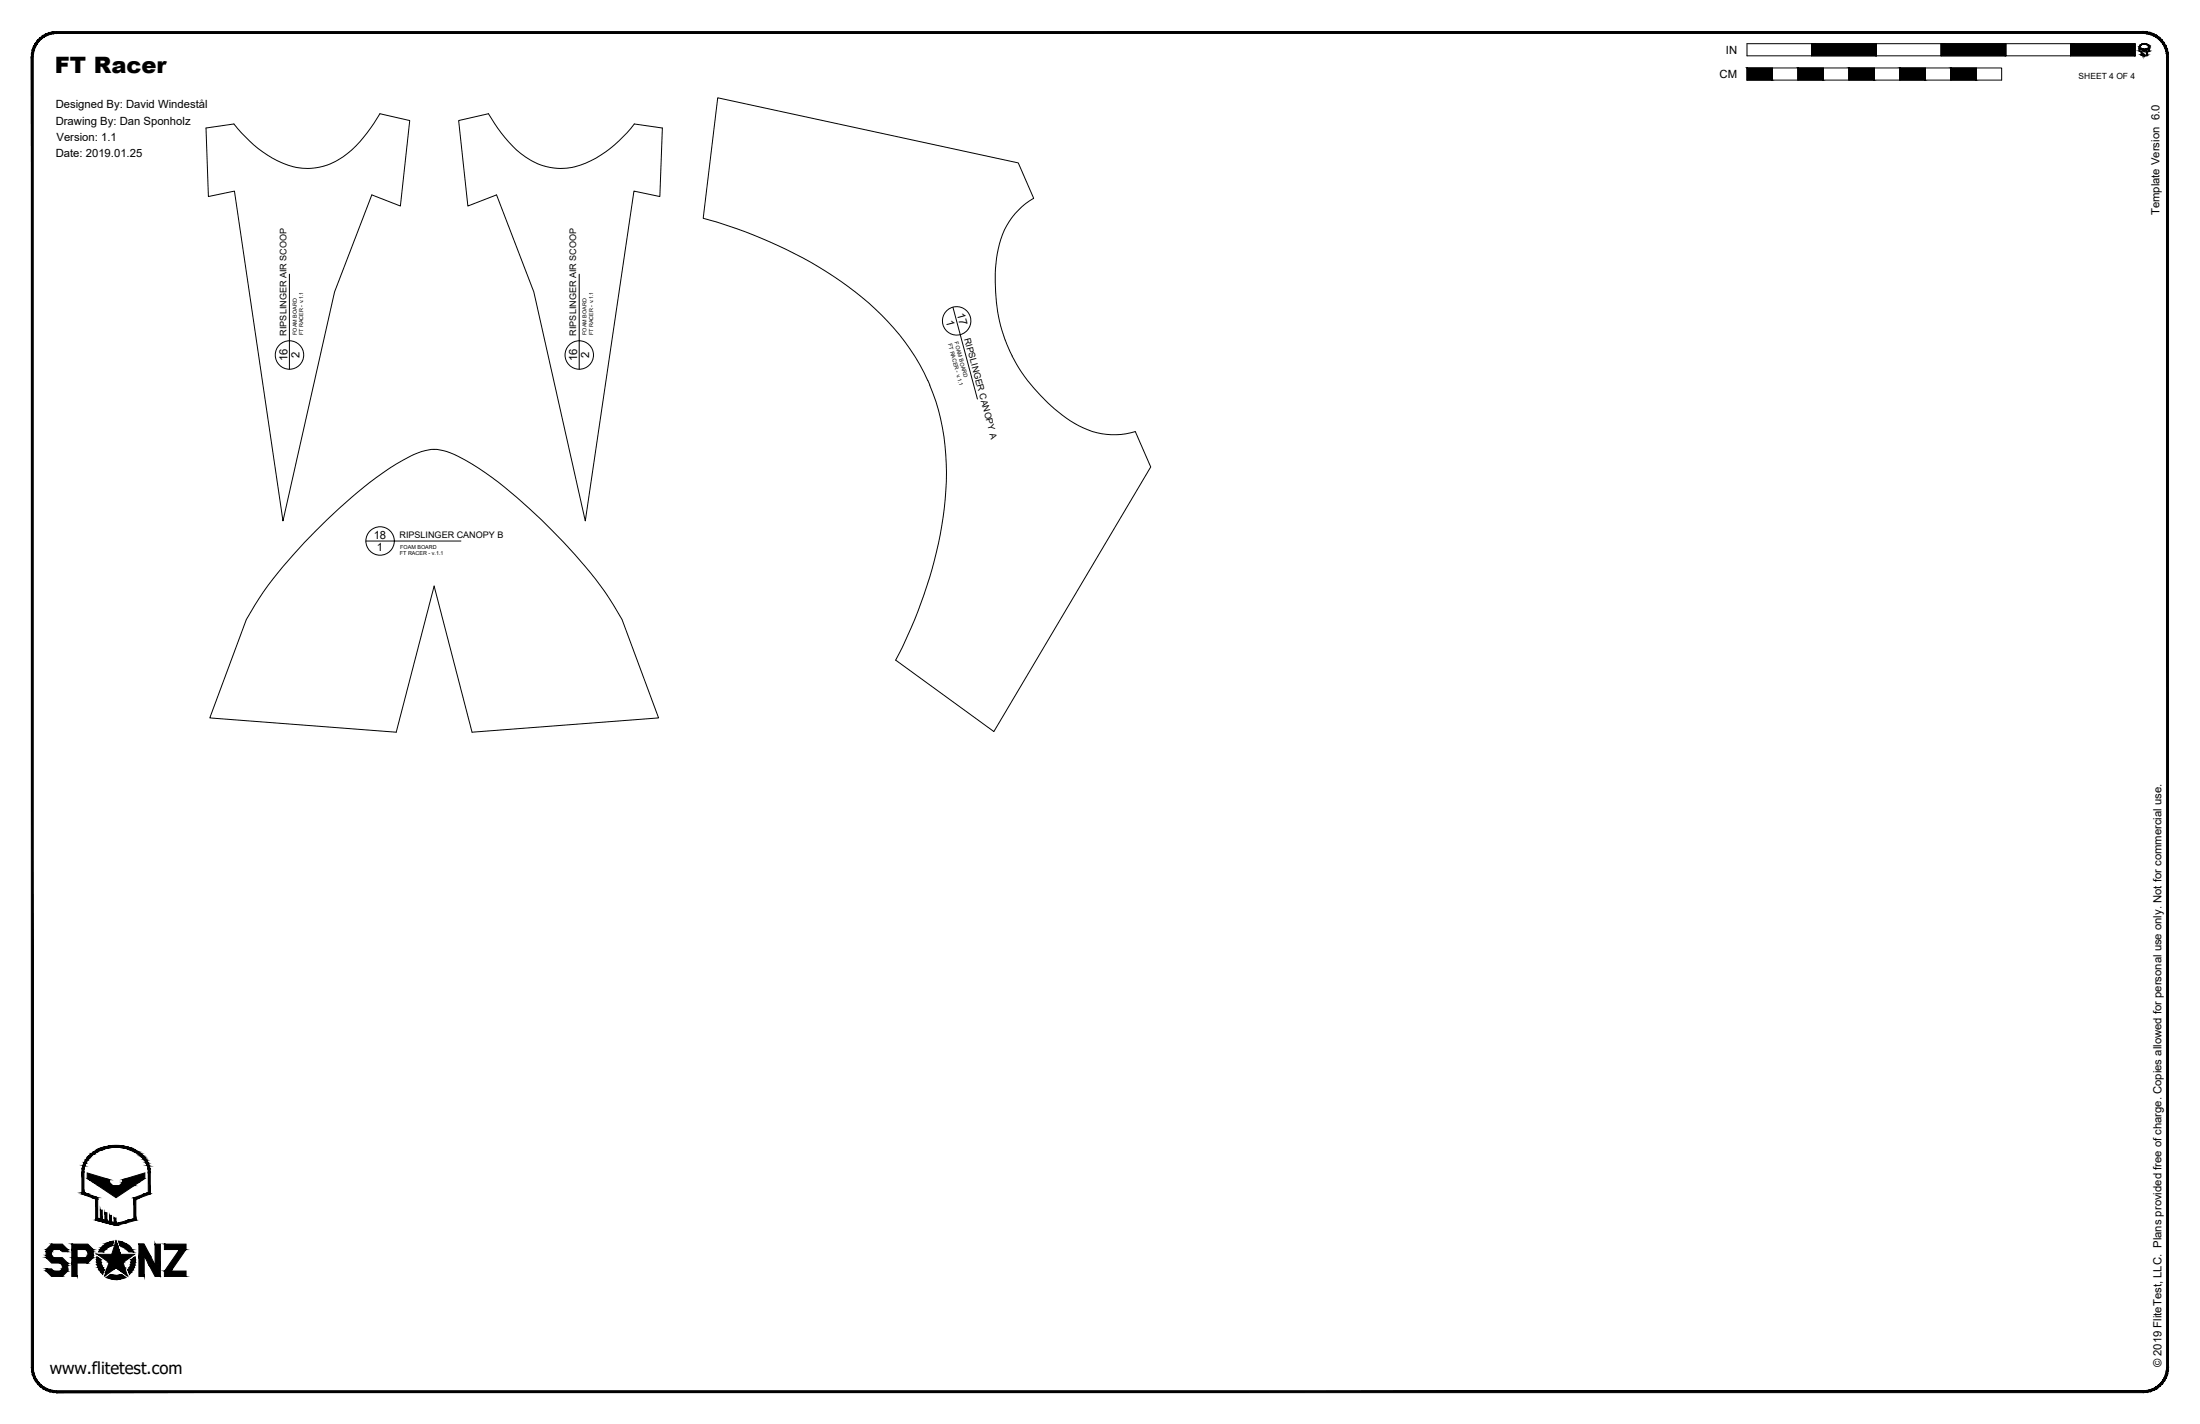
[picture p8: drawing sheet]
<svg xmlns="http://www.w3.org/2000/svg" width="864mm" height="559mm" viewBox="0 0 864 559" stroke-linecap="round" stroke-linejoin="round" font-family="sans-serif">
<!-- layer: 01 CUT -->
<path d="M80.9 50.2l10.9-1.6a45.1 45.1 0 0 0 24.6 17.1 25.3 25.3 0 0 0 23.4-8.5l4.3-5.1 5-7.5 11.7 2.7-3.6 33.5-11.2-4.3-14.7 38.1-20.2 89.8-19.1-129.4-10.2 2.1zM180 47.3l11.7-2.7a47.8 47.8 0 0 0 17.5 18.7 24.4 24.4 0 0 0 24.8-1.3 52.4 52.4 0 0 0 15-13.4l11 1.6-1 26.9-10.2-2.1-19.1 129.4-20.1-89.8-14.7-38.1-11.2 4.3zM397.3 139.7a66.7 66.7 0 0 0 27.8 28.2 28.5 28.5 0 0 0 20.6 1.5l6 13.8-61.6 103.9-38.5-28.1a165.5 165.5 0 0 0 19.9-73.7 85.8 85.8 0 0 0-7.3-36M397.3 139.7a65 65 0 0 1-4.4-45.8 28.2 28.2 0 0 1 12.9-16.1l-6.1-13.9-118-25.5-5.7 47.3a170 170 0 0 1 65 33.2 89.8 89.8 0 0 1 23.2 30.5M123.9 208.3a164.2 164.2 0 0 1 34.4-27.8 21.4 21.4 0 0 1 14-4 40.2 40.2 0 0 1 15.7 7.3 212.7 212.7 0 0 1 51.3 51.2l4.9 8.1 14.3 38.6-73.2 5.6-14.9-57.3-14.9 57.3-73.1-5.6 14.3-38.6a151.4 151.4 0 0 1 27.2-34.8z" fill="none" stroke="#000" stroke-width=".39"/>
<!-- layer: 23 NOTES -->
<g fill="none" stroke="#000" stroke-width=".39">
<path d="M113.6 107.6v37.3M227.4 107.6v37.3M374.1 120.6l9.6 36M143.6 212.3h37.3"/>
<circle cx="113.6" cy="139.3" r="5.6"/>
<circle cx="227.4" cy="139.3" r="5.6"/>
<circle cx="375.5" cy="125.9" r="5.6"/>
<circle cx="149.2" cy="212.3" r="5.6"/>
</g>
<!-- layer: 21 FULL-SIZE -->
<path d="M685.8 17.1h25.4v4.8h-25.4zM711.2 17.1h25.4v4.8h-25.4zM736.6 17.1h25.4v4.8h-25.4zM762 17.1h25.4v4.8h-25.4zM787.4 17.1h25.4v4.8h-25.4zM812.8 17.1h25.4v4.8h-25.4zM840.1 18.8l1.3 .4 .2 .3 1.9-.7v.3l-1.7 1.2-1.7-1.2zM843.7 20v-1.3a1.98 1.98 0 0 0-1.9-1.5 1.98 1.98 0 0 0-1.9 1.5l-.1 1.3 .9 .3v1.2l.3-.5v.6l.4 .1 .1-.4 .2 .5v-.3l.1 .3 1-.3v-1.2l1-.3v-1.3a2.07 2.07 0 0 0-2-1.6 2.07 2.07 0 0 0-2 1.6v1.3l.8 .3v1.3l1.2 .3 1.1-.3v-1.3M685.8 26.7h9.9v4.7h10.1v-4.7h9.9v4.7h10.1v-4.7h10v4.7h10v-4.7h10v4.7h9.9v-4.7h10.1v4.7h9.9v-4.7h-9.9v4.7h-10.1v-4.7h-9.9v4.7h-10v-4.7h-10v4.7h-10v-4.7h-10.1v4.7h-9.9v-4.7h-10.1v4.7h-9.9zM841.1 21.7v-.5l.1 .5" fill="none" stroke="#000" stroke-width=".39"/>
<g fill="#000" stroke="#000" stroke-width=".39">
<path d="M840.1 18.8l1.1 .3h-1.1zM840.4 17.6l-.2 .1zM840.7 19.5h2.1l-1 .8zM841.4 17.2h.7zM842.4 19.1l1.1-.3v.3zM843.5 20h.3zM841.4 21.8h.7zM842.5 21.6h.4zM842.8 20.3h.3zM44 449.5h3.2zM34.2 460.3l7.3 2.2h-7.3zM37.4 470.4h.9z"/>
<path d="M38.4 465.2h14.3l-7.2 4.8zM49.6 462.5l7.3-2.2v2.2zM38.1 493.2l.4 .3h-.4zM39.6 499.3h1l-.3 .8zM43.5 487.2l1.1-.2zM46.2 497.9h2.9l.9 2.6zM46.5 487l1.1 .2zM50.3 498.4h1.8l-.6 .9zM52.6 493.5l.4-.3 .1 .3zM54.5 488.2l2.1 .1zM41.1 500.5h.3l-.3 .2zM43.1 500.4l.4-.3 1 .3z"/>
<path d="M46.6 500.4l1.1-.3 .4 .3z"/>
<path d="M20.8 12.5l1.4-.1v.7zM20.8 12.5l.1 .7 1.3-.1zM19.4 12.8l1.4-.3 .1 .7zM19.4 12.8l.2 .7 1.3-.3zM18.1 13.3l1.3-.5 .2 .7zM18.1 13.3l.3 .7 1.2-.5zM16.9 13.9l1.2-.6 .3 .7zM16.9 13.9l.4 .7 1.1-.6zM15.7 14.8l1.2-.9 .4 .7zM15.7 14.8l.5 .6 1.1-.8zM15.7 14.8l.5 .6-1.5 .4zM14.7 15.8l.6 .5 .9-.9zM14.7 15.8l.6 .5-1.4 .6zM13.9 16.9l.6 .4 .8-1zM13.9 16.9l.6 .4-1.3 .9zM13.2 18.2l.7 .3 .6-1.2zM13.2 18.2l.7 .3-1.2 1zM12.7 19.5l.7 .2 .5-1.2zM12.7 19.5l.7 .2-1 1.2zM13.4 19.7l-1 1.2 .7 .1zM12.4 20.9l.7 .1-.8 1.3zM13.1 21l-.8 1.3h.7z"/>
<path d="M711.2 17.1l25.4 4.8v-4.8zM711.2 17.1l25.4 4.8h-25.4z"/>
<path d="M762 17.1l25.4 4.8v-4.8zM762 17.1l25.4 4.8h-25.4z"/>
<path d="M812.8 17.1l25.4 4.8v-4.8zM812.8 17.1l25.4 4.8h-25.4z"/>
<path d="M839.8 18.7v1.3zM839.8 18.7v1.3z"/>
<path d="M839.8 20h.2zM839.8 20h.2z"/>
<path d="M839.8 18.4v.3zM839.8 18.4v.3z"/>
<path d="M839.9 18.2v.2zM839.9 18.2l-.1 .2z"/>
<path d="M840.7 17.4h.2zM840.5 17.5l.2-.1z"/>
<path d="M840.1 19.1l1.3 .1zM840.1 19.1l1.3 .1z"/>
<path d="M840.9 17.3h.4zM840.7 17.4l.2-.1zM840.7 17.4h.2zM840.7 17.4h.2z"/>
<path d="M22.2 13.1h819.2v-.7zM22.2 12.4h819.2l-819.2 .7z"/>
<path d="M840.2 19.2l1.2 .1zM840.2 19.2l1.2 .1z"/>
<path d="M840.4 19.3l1.2 .2zM840.4 19.3l1.2 .2z"/>
<path d="M841 17.2h.5zM840.9 17.3h.4z"/>
<path d="M841.1 17.2h.5zM841 17.2h.5z"/>
<path d="M841.4 17.2h1.1zM841.1 17.2h1.4z"/>
<path d="M842 17.2h.5zM842 17.2h.5z"/>
<path d="M842 17.2l.6 .1zM842 17.2l.6 .1z"/>
<path d="M842.3 17.3l.5 .1zM842.3 17.3l.5 .1z"/>
<path d="M842.6 17.4h.3zM842.6 17.4h.3z"/>
<path d="M842.6 17.4l.5 .1zM842.6 17.4l.5 .1z"/>
<path d="M842.9 17.5l.3 .1zM842.9 17.5l.3 .1z"/>
<path d="M842.1 19.3l.7 .2 .3-.2zM842.1 19.3l.7 .2h-.8z"/>
<path d="M843 17.6l.3 .1zM843 17.6l.3 .1z"/>
<path d="M843.2 17.7l.2 .1zM843.2 17.7l.2 .1z"/>
<path d="M842.1 19.2h1.3zM842.1 19.2l1 .1z"/>
<path d="M843.3 17.8l.2 .1zM843.3 17.8l.2 .1z"/>
<path d="M842.4 19.1h1.1zM842.1 19.2h1.3z"/>
<path d="M843.4 17.9l.2 .2zM843.4 17.9l.2 .2z"/>
<path d="M843.6 18.2l.1 .2zM843.6 18.2l.1 .2z"/>
<path d="M843.7 18.4l.1 .3zM843.7 18.4l.1 .3z"/>
<path d="M843.7 18.7l.1 1.3zM843.7 18.7l.1 1.3z"/>
<path d="M12.3 22.3l.7 514.3v-514.3zM12.3 22.3l.7 514.3h-.7z"/>
<path d="M685.8 26.7l9.9 4.7v-4.7zM685.8 26.7l9.9 4.7h-9.9z"/>
<path d="M705.8 26.7l9.9 4.7v-4.7zM705.8 26.7l9.9 4.7h-9.9z"/>
<path d="M725.8 26.7l10 4.7v-4.7zM725.8 26.7l10 4.7h-10z"/>
<path d="M745.8 26.7l10 4.7v-4.7zM745.8 26.7l10 4.7h-10z"/>
<path d="M765.7 26.7l10.1 4.7v-4.7zM765.7 26.7l10.1 4.7h-10.1z"/>
<path d="M839.8 20l.9 .3zM839.8 20l.9 .3z"/>
<path d="M840.4 20.3h.3zM840.4 20.3h.3z"/>
<path d="M840.6 20.3l.1 1.2zM840.6 20.3l.1 1.2z"/>
<path d="M840.6 21.5l.2 .1zM840.6 21.5l.2 .1z"/>
<path d="M840.8 21l.2 .5zM840.8 21l.2 .5z"/>
<path d="M840.6 21.6h.4zM840.6 21.6h.4zM840.6 21.6h.4zM840.6 21.6h.4z"/>
<path d="M840.6 21.6h.4zM840.6 21.6h.4z"/>
<path d="M840.6 21.6l.5 .1zM840.6 21.6l.5 .1z"/>
<path d="M841.1 21.2l.1 .4zM841.1 21.2l.1 .4z"/>
<path d="M840.7 21.7h.5zM840.7 21.7h.5z"/>
<path d="M840.9 21.7h.5zM840.9 21.7h.5z"/>
<path d="M841.4 21.3l.1 .4zM841.4 21.3l.1 .4z"/>
<path d="M841 21.7l.5 .1zM841 21.7l.5 .1z"/>
<path d="M841.1 21.8h.6zM841.1 21.8h.6z"/>
<path d="M841.7 21.5l.1 .3zM841.7 21.5l.1 .3z"/>
<path d="M841.3 21.8h.5zM841.3 21.8h.5z"/>
<path d="M841.9 21.8h.3zM841.8 21.8h.3z"/>
<path d="M842.8 20.3l.1 1.2zM842.8 20.3l.1 1.2z"/>
<path d="M842.2 21.8l.7-.2zM841.9 21.8l.6-.2z"/>
<path d="M843.1 20.3l.7-.3zM842.8 20.3l.7-.3z"/>
<path d="M851.1 20.9l.1 1.4h-.7zM850.4 21l.1 1.3 .6-1.4zM850.8 19.5l.3 1.4-.7 .1zM850.1 19.7l.3 1.3 .4-1.5zM850.3 18.2l.5 1.3-.7 .2zM849.6 18.5l.5 1.2 .2-1.5zM849.6 16.9l.7 1.3-.7 .3zM849 17.3l.6 1.2v-1.6zM848.8 15.8l.8 1.1-.6 .4zM848.3 16.3l.7 1-.2-1.5zM847.8 14.8l1 1-.5 .5zM847.8 14.8l-.5 .6 1 .9zM846.7 13.9l1.1 .9-.5 .6zM846.7 13.9l-.4 .7 1 .8zM845.4 13.3l1.3 .6-.4 .7zM845.4 13.3l-.3 .7 1.2 .6zM844.1 12.8l1.3 .5-.3 .7zM844.1 12.8l-.2 .7 1.2 .5zM842.7 12.5l1.4 .3-.2 .7zM842.7 12.5l-.1 .7 1.3 .3zM841.4 12.4l1.3 .1-.1 .7zM841.4 12.4v.7l1.2 .1z"/>
<path d="M32.1 459.9l.8 8.1v-8.1zM32.1 459.9l.8 8.1h-.8z"/>
<path d="M32.2 458.6l.8 .1zM32.2 458.6l.8 .1z"/>
<path d="M32.2 458.7l.7 1.2 .1-1.2zM32.2 458.7l.7 1.2h-.8z"/>
<path d="M32.5 457.5l.5 1.1 .3-1.1zM32.5 457.5l.5 1.1h-.8z"/>
<path d="M32.5 457.3l.8 .2 .1-.2zM32.5 457.3l.8 .2h-.8z"/>
<path d="M32.9 456.5l.5 .8 .3-.8zM32.9 456.5l.5 .8h-.9z"/>
<path d="M33 456.2l.7 .3 .2-.3zM33 456.2l.7 .3h-.8z"/>
<path d="M33.5 455.4l.4 .8 .5-.8zM33.5 455.4l.4 .8h-.9z"/>
<path d="M33.7 455l.7 .4 .3-.4zM33.7 455l.7 .4h-.9z"/>
<path d="M34.2 454.4l.5 .6 .5-.6zM34.2 454.4l.5 .6h-1z"/>
<path d="M34.5 453.9l.7 .5 .4-.5zM34.5 453.9l.7 .5h-1z"/>
<path d="M35 453.5l.6 .4 .5-.4zM35 453.5l.6 .4h-1.1z"/>
<path d="M35.5 452.9l.6 .6 .7-.6zM35.5 452.9l.6 .6h-1.1z"/>
<path d="M35.9 452.6l.9 .3 .4-.3zM35.5 452.9l.4-.3 .9 .3z"/>
<path d="M36.7 452.1l.5 .5 1-.5zM35.9 452.6l.8-.5 .5 .5z"/>
<path d="M36.9 451.9h1.5zM36.7 452.1h1.5z"/>
<path d="M37.9 451.3l.5 .6 1.3-.6zM36.9 451.9l1-.6 .5 .6z"/>
<path d="M38 451.3h1.8zM37.9 451.3h1.8z"/>
<path d="M38.8 450.8l1 .5 1.3-.5zM38 451.3l.8-.5 1 .5z"/>
<path d="M39.3 450.6l1.8 .2 .9-.2zM38.8 450.8l.5-.2 1.8 .2z"/>
<path d="M39.7 450.5h2.8zM39.3 450.6h2.7z"/>
<path d="M40.3 450.3l2.2 .2 1.6-.2zM39.7 450.5l.6-.2 2.2 .2z"/>
<path d="M40.5 450.3h5zM40.3 450.3h3.8z"/>
<path d="M44 449.5l4.8 .3zM42.4 449.8l1.6-.3 4.8 .3z"/>
<path d="M42.4 449.8l7.9 .3-1.5-.3zM40.8 450.1l1.6-.3 7.9 .3z"/>
<path d="M40.8 450.1l9.9 .2zM40.5 450.3h10.2z"/>
<path d="M45.5 450.3h5.4zM45.5 450.3h5.4z"/>
<path d="M47.1 450.3l4.3 .2zM47.1 450.3l4.3 .2z"/>
<path d="M48.6 450.5l3.2 .1zM48.6 450.5l3.2 .1z"/>
<path d="M49.1 450.6l3.1 .2zM49.1 450.6l3.1 .2z"/>
<path d="M50.1 450.8l3.1 .5-1-.5zM50.1 450.8l3.1 .5h-1.9z"/>
<path d="M51.3 451.3h1.9zM51.3 451.3h1.9z"/>
<path d="M51.4 451.3l2.8 .6-1-.6zM51.4 451.3l2.8 .6h-1.5z"/>
<path d="M52.7 451.9l1.8 .2zM52.7 451.9l1.8 .2z"/>
<path d="M52.9 452.1l2.3 .5-.7-.5zM52.9 452.1l2.3 .5h-1.3z"/>
<path d="M53.9 452.6l1.7 .3-.4-.3zM53.9 452.6l1.7 .3h-1.3z"/>
<path d="M54.3 452.9l1.8 .6-.5-.6zM54.3 452.9l1.8 .6h-1.1z"/>
<path d="M55 453.5l1.6 .4-.5-.4zM55 453.5l1.6 .4h-1.1z"/>
<path d="M55.5 453.9l1.5 .5-.4-.5zM55.5 453.9l1.5 .5h-1z"/>
<path d="M56 454.4l1.4 .6-.4-.6zM56 454.4l1.4 .6h-.9z"/>
<path d="M56.5 455l1.1 .4-.2-.4zM56.5 455l1.1 .4h-.8z"/>
<path d="M56.8 455.4l1.3 .8-.5-.8zM56.8 455.4l1.3 .8h-.9z"/>
<path d="M57.2 456.2l1 .3-.1-.3zM57.2 456.2l1 .3h-.8z"/>
<path d="M57.4 456.5l1.2 .8-.4-.8zM57.4 456.5l1.2 .8h-.9z"/>
<path d="M57.7 457.3l.9 .2zM57.7 457.3l.9 .2z"/>
<path d="M57.8 457.5l1.1 1.1-.3-1.1zM57.8 457.5l1.1 1.1h-.8z"/>
<path d="M58.1 458.6l.8 .1zM58.1 458.6l.8 .1z"/>
<path d="M58.1 458.7l.9 1.2-.1-1.2zM58.1 458.7l.9 1.2h-.8z"/>
<path d="M58.2 459.9l.8 8.1v-8.1zM58.2 459.9l.8 8.1h-.8z"/>
<path d="M32.1 468l1.7 .3zM32.1 468l1.7 .3h-1.7z"/>
<path d="M32.1 468.3l1.9 .1zM32.1 468.3l1.9 .1z"/>
<path d="M32.1 468.4h2zM32.1 468.4h2z"/>
<path d="M32.1 468.4l2.2 .1zM32.1 468.4l2.2 .1z"/>
<path d="M32.2 468.5h2.2zM32.2 468.5h2.2z"/>
<path d="M32.2 468.5l2.3 .1zM32.2 468.5l2.3 .1z"/>
<path d="M32.2 468.6h2.4zM32.2 468.6h2.4z"/>
<path d="M32.3 468.6h2.3zM32.3 468.6h2.3z"/>
<path d="M32.3 468.6l6 1.3-3.7-1.3zM32.3 468.6l6 1.3h-2.3z"/>
<path d="M36 469.9l2.3 .5v-.5zM36 469.9l2.3 .5z"/>
<path d="M37.4 470.4h.9zM37.4 470.4h.9zM37.4 470.4h.9z"/>
<path d="M37.5 470.4l.8 .1zM37.5 470.4l.8 .1z"/>
<path d="M37.5 470.5h.8zM37.5 470.5h.8z"/>
<path d="M37.5 470.5l.8 .1zM37.5 470.5l.8 .1z"/>
<path d="M37.5 470.6h.8zM37.5 470.6h.8z"/>
<path d="M37.6 470.6l.7 .1zM37.6 470.6l.7 .1z"/>
<path d="M37.6 470.7l.7 7.5v-7.5zM37.6 470.7l.7 7.5h-.7z"/>
<path d="M37.6 478.2l1 .1zM37.6 478.2l1 .1z"/>
<path d="M37.6 478.3l1.8 .2zM37.6 478.3l1.8 .2h-1.8z"/>
<path d="M39.4 474.9l.7 3.4v-3.4zM39.4 474.9l.7 3.4h-.7z"/>
<path d="M39.4 478.3l.7 .2zM39.4 478.3l.7 .2z"/>
<path d="M37.6 478.5l2.5 .1zM37.6 478.5l2.5 .1z"/>
<path d="M37.6 478.6h2.5zM37.6 478.6h2.5z"/>
<path d="M37.6 478.6l2.5 .1zM37.6 478.6l2.5 .1zM37.6 478.7h2.5zM37.6 478.7h2.5z"/>
<path d="M37.6 478.7h2.7zM37.6 478.7h2.7z"/>
<path d="M37.6 478.7l2.9 .1zM37.6 478.7l2.9 .1z"/>
<path d="M37.7 478.8h2.9zM37.7 478.8h2.9z"/>
<path d="M37.7 478.8h3zM37.7 478.8h3z"/>
<path d="M37.7 478.8l3.1 .1zM37.7 478.8l3.1 .1z"/>
<path d="M37.8 478.9h3.3zM37.8 478.9h3.3z"/>
<path d="M38.1 478.9l3.1 .1zM38.1 478.9l3.1 .1z"/>
<path d="M34.2 462.5l8.8 .4-1.5-.4zM34.2 462.5l8.8 .4h-8.1z"/>
<path d="M41.2 475.9l.8 3v-3zM41.2 475.9l.8 3h-.8z"/>
<path d="M41.2 478.9l.8 .1zM41.2 478.9l.8 .1z"/>
<path d="M38.2 479l3.8 .2v-.2zM38.2 479l3.8 .2z"/>
<path d="M38.9 479.2l4.1 .2zM38.9 479.2l4.1 .2z"/>
<path d="M34.9 462.9l8.1 1.1v-1.1zM34.9 462.9l8.1 1.1h-6.4z"/>
<path d="M36.6 464l7.7 1.2-1.3-1.2zM36.6 464l7.7 1.2h-5.9z"/>
<path d="M43 476.9l.8 2.3v-2.3zM43 476.9l.8 2.3h-.8z"/>
<path d="M43 479.2l.8 .2v-.2zM43 479.2l.8 .2h-.8z"/>
<path d="M40 479.4l3.8 .3v-.3zM40 479.4l3.8 .3h-3.1z"/>
<path d="M40.7 479.7l4.1 .2zM40.7 479.7l4.1 .2z"/>
<path d="M44.8 478l.7 1.7v-1.7zM44.8 478l.7 1.7h-.7z"/>
<path d="M44.8 479.7l.7 .2v-.2zM44.8 479.7l.7 .2h-.7z"/>
<path d="M41.8 479.9l3.7 .2v-.2zM41.8 479.9l3.7 .2z"/>
<path d="M46.3 479.9l2.3 .2 .8-.2zM45.5 480.1l.8-.2 2.3 .2z"/>
<path d="M50.1 478.9l-.7 1 3.7-1zM46.3 479.9l3.8-1-.7 1z"/>
<path d="M50.1 478.9h3zM50.1 478.9h3z"/>
<path d="M50.2 478.9h3zM50.1 478.9h3z"/>
<path d="M50.4 478.8h2.8zM50.2 478.9h3z"/>
<path d="M51 478.7h2.3zM50.8 478.7h2.5z"/>
<path d="M50.8 478.7l2.5 .1zM50.6 478.8h2.7z"/>
<path d="M50.6 478.8h2.7zM50.4 478.8h2.8z"/>
<path d="M52.5 470.6l.8 .1zM52.5 470.6l.8 .1z"/>
<path d="M52.5 470.7h.8zM52.5 470.7h.8z"/>
<path d="M52.5 470.7l.8 .1zM52.5 470.7l.8 .1z"/>
<path d="M52.5 470.8l.8 7.5v-7.5zM52.5 470.8l.8 7.5h-.8z"/>
<path d="M52.5 478.3l.8 .3v-.3zM51.1 478.6l1.4-.3 .8 .3z"/>
<path d="M51.1 478.6h2.2zM51 478.7h2.3z"/>
<path d="M52.5 470.6h.9zM52.5 470.6h.8z"/>
<path d="M52.5 470.5h.9zM52.5 470.5h1z"/>
<path d="M52.5 470.5h.9zM52.5 470.5l.9 .1z"/>
<path d="M52.5 470.5h1zM52.5 470.5h1z"/>
<path d="M48.1 464l4.6 1.2 1.9-1.2zM46.8 465.2l1.3-1.2 4.6 1.2z"/>
<path d="M52.5 470l1 .5 1.3-.5zM52.5 470l1 .5h-1z"/>
<path d="M48.1 462.9l6.5 1.1 1.6-1.1zM48.1 462.9l6.5 1.1h-6.5z"/>
<path d="M49.6 462.5l6.6 .4 .7-.4zM48.1 462.9l1.5-.4 6.6 .4z"/>
<path d="M54.8 470l4-1.4h-2.3zM52.5 470l4-1.4-1.7 1.4z"/>
<path d="M56.6 468.6h2.2zM56.6 468.6h2.2z"/>
<path d="M56.6 468.6h2.2zM56.5 468.6h2.3z"/>
<path d="M56.7 468.5h2.2zM56.6 468.6h2.2z"/>
<path d="M57 468.4l1.9 .1zM56.9 468.5h2z"/>
<path d="M56.9 468.5h2zM56.7 468.5h2.2z"/>
<path d="M58.2 468l.8 .3v-.3zM57.3 468.3l.9-.3 .8 .3z"/>
<path d="M57.3 468.3l1.7 .1zM57.2 468.4h1.8z"/>
<path d="M57.2 468.4h1.8zM57 468.4h1.9z"/>
<path d="M18.1 491.2l2.1 1.4v-1.4zM18.1 491.2l2.1 1.4h-2.1z"/>
<path d="M18.1 492.6l3 .9-.9-.9zM18.1 492.6l3 .9h-3z"/>
<path d="M18.1 497.9l3 .9-.9-.9zM18.1 497.9l3 .9h-3z"/>
<path d="M18.1 490.3l2.1 .9 .9-.9zM18.1 490.3l2.1 .9h-2.1z"/>
<path d="M20.2 488.2l6.4 2.1-2.1-2.1zM20.2 488.2l6.4 2.1h-8.5z"/>
<path d="M18.1 493.5l8.5 2.1-2.1-2.1zM18.1 493.5l8.5 2.1h-6.4z"/>
<path d="M23.6 490.3l3 .9v-.9zM23.6 490.3l3 .9h-2.1z"/>
<path d="M23.6 495.6l3 .9v-.9zM23.6 495.6l3 .9h-2.1z"/>
<path d="M24.5 496.5l2.1 1.4v-1.4zM24.5 496.5l2.1 1.4h-2.1z"/>
<path d="M24.5 497.9l2.1 .9v-.9zM23.6 498.8l.9-.9 2.1 .9z"/>
<path d="M18.1 498.8l6.4 2.1 2.1-2.1zM18.1 498.8l6.4 2.1h-4.3z"/>
<path d="M28.2 490.3l2.1 3.2v-3.2zM28.2 490.3l2.1 3.2h-2.1z"/>
<path d="M28.2 495.6l2.1 5.3v-5.3zM28.2 495.6l2.1 5.3h-2.1z"/>
<path d="M28.2 488.2l8.4 2.1-2.1-2.1zM28.2 488.2l8.4 2.1h-8.4z"/>
<path d="M33.6 490.3l3 .9v-.9zM33.6 490.3l3 .9h-2.1z"/>
<path d="M34.5 491.2l2.1 1.4v-1.4zM34.5 491.2l2.1 1.4h-2.1z"/>
<path d="M34.5 492.6l2.1 .9v-.9zM34.5 492.6l2.1 .9h-3z"/>
<path d="M28.2 493.5l6.2 2.1 2.2-2.1zM28.2 493.5l6.2 2.1h-6.2z"/>
<path d="M38 495.3h1.6zM38 495.3h1.6z"/>
<path d="M38.2 496.4h1.7zM38.2 496.4h1.7z"/>
<path d="M38.1 493.5l1.4 .8-1-.8zM38.1 493.5l1.4 .8h-1.5z"/>
<path d="M38 494.3h1.6zM38 494.3h1.6z"/>
<path d="M38 494.3l1.6 1v-1zM38 494.3l1.6 1h-1.6z"/>
<path d="M38 495.3l1.9 1.1-.3-1.1zM38 495.3l1.9 1.1h-1.7z"/>
<path d="M38.2 496.4l2.1 1-.4-1zM38.2 496.4l2.1 1h-1.8z"/>
<path d="M38.5 497.4h1.8zM38.5 497.4h1.8z"/>
<path d="M38.5 497.4l2.4 .9-.6-.9zM38.5 497.4l2.4 .9h-2z"/>
<path d="M39 498.4l1.6 .9 .3-.9zM39 498.4l1.6 .9h-1z"/>
<path d="M38.9 498.3h2zM38.9 498.3l2 .1z"/>
<path d="M39.1 490.4l1.5 .9 .7-.9zM39.1 490.4l1.5 .9h-1.9z"/>
<path d="M39.2 490.3h2.2zM39.2 490.3l2.1 .1z"/>
<path d="M39.7 489.7l1.7 .6 .7-.6zM39.7 489.7l1.7 .6h-2.2z"/>
<path d="M39.9 489.5l2.2 .2 .4-.2zM39.9 489.5l2.2 .2h-2.4z"/>
<path d="M40.2 489.2l2.3 .3 .5-.3zM40.2 489.2l2.3 .3h-2.6z"/>
<path d="M40.6 488.7l3.4 .1zM40.6 488.7l3.4 .1z"/>
<path d="M40.6 488.8l2.4 .4 1-.4zM40.6 488.8l2.4 .4h-2.8z"/>
<path d="M41.5 488.1l2.5 .6 .2-.6zM40.6 488.7l.9-.6 2.5 .6z"/>
<path d="M42.5 487.6l1.7 .5 .2-.5zM41.5 488.1l1-.5 1.7 .5z"/>
<path d="M43.5 487.2l.9 .4 .1-.4zM42.5 487.6l1-.4 .9 .4z"/>
<path d="M42 497.9l-.6 2.6 3.5-2.6zM42 497.9l-.6 2.6h-.3z"/>
<path d="M42.1 497.5l2.8 .4 .6-.4zM42.1 497.5l2.8 .4h-2.9z"/>
<path d="M45.5 487l1.8 5.2zM45.5 487l1.8 5.2h-3.4z"/>
<path d="M45.3 480.9h.5zM45.3 480.9h.3z"/>
<path d="M46.2 497.9l3.8 2.6zM49.8 500.5l.3 .2z"/>
<path d="M46.6 487.2l2 .4zM46.6 487.2l2 .4h-1.9z"/>
<path d="M42.8 495.4l6.2 2.1-.7-2.1zM42.8 495.4l6.2 2.1h-6.9z"/>
<path d="M46.7 487.6l2.9 .5-1-.5zM46.7 487.6l2.9 .5h-2.7z"/>
<path d="M42.5 480.1l3.3 .8 2.8-.8zM42.5 480.1l3.3 .8z"/>
<path d="M45.5 497.5l3.6 .4-.1-.4zM45.5 497.5l3.6 .4h-2.9z"/>
<path d="M46.9 488.1l3.6 .6-.9-.6zM46.9 488.1l3.6 .6h-3.4z"/>
<path d="M50.3 498.4l.3 .9h.9zM50.6 499.3h.9l-.7 .8z"/>
<path d="M47.1 488.7l3.5 .1zM47.1 488.7l3.5 .1z"/>
<path d="M47.1 488.8l3.9 .4-.4-.4zM47.1 488.8l3.9 .4h-2.9z"/>
<path d="M48.1 489.2l3.1 .3-.2-.3zM48.1 489.2l3.1 .3h-2.6z"/>
<path d="M48.6 489.5l2.8 .2-.2-.2zM48.6 489.5l2.8 .2h-2.3z"/>
<path d="M51.2 496.4h1.7zM51.2 496.4h1.7z"/>
<path d="M49.1 489.7l2.8 .6-.5-.6zM49.1 489.7l2.8 .6h-2.1z"/>
<path d="M51.4 495.3h1.7zM51.4 495.3h1.7z"/>
<path d="M49.8 490.3l2.2 .1zM49.8 490.3l2.2 .1z"/>
<path d="M49.9 490.4l2.5 .9-.4-.9zM49.9 490.4l2.5 .9h-1.8z"/>
<path d="M50.2 498.3h2zM50.2 498.3l1.9 .1z"/>
<path d="M50.8 497.4h1.8zM50.8 497.4h1.8z"/>
<path d="M50.8 497.4l1.4 .9 .4-.9zM50.8 497.4l1.4 .9h-2z"/>
<path d="M38.3 492.2l10 3.2 4.5-3.2zM38.3 492.2l10 3.2h-5.5z"/>
<path d="M51.2 496.4l1.4 1 .3-1zM51.2 496.4l1.4 1h-1.8z"/>
<path d="M52.6 493.5l.6 .8-.1-.8zM51.5 494.3l1.1-.8 .6 .8z"/>
<path d="M51.4 495.3l1.5 1.1 .2-1.1zM51.4 495.3l1.5 1.1h-1.7z"/>
<path d="M51.5 494.3h1.7zM51.5 494.3h1.7z"/>
<path d="M51.5 494.3l1.6 1 .1-1zM51.5 494.3l1.6 1h-1.7z"/>
<path d="M54.5 488.3l4.5 4.5-2.4-4.5zM54.5 488.3l4.5 4.5h-4.5z"/>
<path d="M54.5 492.8l2.1 .4v-.4zM54.5 492.8l2.1 .4h-2.1z"/>
<path d="M54.5 493.2l2.1 7.7v-7.7zM54.5 493.2l2.1 7.7h-2.1z"/>
<path d="M56.6 492.8l2.6 .4-.2-.4zM56.6 492.8l2.6 .4h-2.4z"/>
<path d="M56.8 493.2l4.1 3.1-1.7-3.1zM56.8 493.2l4.1 3.1h-2.5z"/>
<path d="M60.9 488.2l2.1 8.1v-8.1zM60.9 488.2l2.1 8.1h-2.1z"/>
<path d="M58.4 496.3l4.6 4.6v-4.6zM58.4 496.3l4.6 4.6h-2.1z"/>
<path d="M64.7 498.6l2.8 .2zM64.7 498.6l2.8 .2h-3z"/>
<path d="M70.3 490.6l-3 8 5.5-8zM70.3 490.6l-3 8h-2.6z"/>
<path d="M64.5 488.2l8.5 2.1v-2.1zM64.5 488.2l8.5 2.1h-8.5z"/>
<path d="M70 490.3l2.8 .3 .2-.3zM70 490.3l2.8 .3h-2.5z"/>
<path d="M64.5 498.8l8.5 2.1v-2.1zM64.5 498.8l8.5 2.1h-8.5z"/>
<path d="M43.1 500.4l2.4 .1zM42.9 500.5h2.6z"/>
<path d="M44 502h3.2zM44 502l2.1 .1z"/>
<path d="M46.6 500.4l1.6 .1zM45.5 500.5h2.7z"/>
<path d="M42.9 500.5l6.3 .8-1-.8zM41.9 501.3l1-.8 6.3 .8z"/>
<path d="M42.9 501.7l4.3 .3 1-.3zM42.9 501.7l4.3 .3h-3.2z"/>
<path d="M41.9 501.3l6.3 .4 1-.4zM41.9 501.3l6.3 .4h-5.3z"/>
<path d="M12.3 536.6h.7l-.6 1.4zM13 536.6l-.6 1.4 .7-.1zM12.4 538l.7-.1-.4 1.5zM13.1 537.9l-.4 1.5 .7-.2zM12.7 539.4l.7-.2-.2 1.5zM13.4 539.2l-.2 1.5 .7-.3zM13.2 540.7l.7-.3v1.5zM13.9 540.4v1.5l.6-.4zM13.9 541.9l.6-.4 .2 1.6zM14.5 541.5l.2 1.6 .6-.5zM14.7 543.1l.6-.5 .4 1.5zM15.3 542.6l.4 1.5 .5-.6zM16.2 543.5l.7 1.5-1.2-.9zM16.2 543.5l.7 1.5 .4-.7zM17.3 544.3l.8 1.3-1.2-.6zM17.3 544.3l.8 1.3 .3-.7zM18.4 544.9l1 1.2-1.3-.5zM18.4 544.9l1 1.2 .2-.7zM19.6 545.4l1.2 1-1.4-.3zM19.6 545.4l1.2 1 .1-.7zM20.9 545.7l1.3 .8-1.4-.1zM20.9 545.7l1.3 .8v-.7z"/>
<path d="M850.5 22.3v514.3h.7zM850.5 22.3h.7v514.3z"/>
<path d="M22.2 545.8v.7l819.2-.7zM22.2 546.5l819.2-.7v.7z"/>
<path d="M841.4 545.8l1.3 .6-1.3 .1zM841.4 545.8l1.3 .6-.1-.7zM842.6 545.7l1.5 .4-1.4 .3zM842.6 545.7l1.5 .4-.2-.7zM843.9 545.4l1.5 .2-1.3 .5zM843.9 545.4l1.5 .2-.3-.7zM845.1 544.9l1.6 .1-1.3 .6zM845.1 544.9l1.6 .1-.4-.7zM846.3 544.3l1.5-.2-1.1 .9zM846.3 544.3l1.5-.2-.5-.6zM847.3 543.5l1.5-.4-1 1zM847.3 543.5l1.5-.4-.5-.5zM848.3 542.6l1.3-.7-.8 1.2zM849 541.5l-.7 1.1 1.3-.7zM849 541.5l1.3-.8-.7 1.2zM849.6 540.4l-.6 1.1 1.3-.8zM849.6 540.4l1.2-1-.5 1.3zM850.1 539.2l-.5 1.2 1.2-1zM851.1 538l-.3 1.4-.7-.2zM850.4 537.9l-.3 1.3 1-1.2zM851.2 536.6l-.1 1.4-.7-.1zM850.5 536.6l-.1 1.3 .8-1.3z"/>
</g>
<text font-size="8.9" x="21.5" y="28.6">FT Racer</text>
<text font-size="6.6" x="19.5" y="539.1">www.flitetest.com</text>
<g font-size="4.4">
<text x="677.5" y="21.1">IN</text>
<text x="675" y="30.6">CM</text>
<text x="21.9" y="42.5">Designed By: David Windestål</text>
<text x="21.9" y="48.9">Drawing By: Dan Sponholz</text>
<text x="22.2" y="55.2">Version: 1.1</text>
<text x="21.9" y="61.6">Date: 2019.01.25</text>
<text x="847.7" y="84.5" transform="rotate(-90 847.7 84.5)">Template Version 6.0</text>
<text x="371.3" y="125.8" transform="rotate(76 371.3 125.8)">1</text>
<text x="375.6" y="123.4" transform="rotate(75 375.6 123.4)">17</text>
<text x="112.8" y="141.8" transform="rotate(-90 112.8 141.8)">16</text>
<text x="117.6" y="140.6" transform="rotate(-90 117.6 140.6)">2</text>
<text x="226.6" y="141.8" transform="rotate(-90 226.6 141.8)">16</text>
<text x="231.3" y="140.6" transform="rotate(-90 231.3 140.6)">2</text>
<text x="146.7" y="211.5">18</text>
<text x="147.9" y="216.3">1</text>
<text x="848.5" y="536.6" transform="rotate(-90 848.5 536.6)">© 2019 FliteTest, LLC. Plans provided free of charge. Copies allowed for personal use only. Not for commercial use.</text>
</g>
<g font-size="3.5">
<text x="112.5" y="131.7" transform="rotate(-90 112.5 131.7)">RIPSLINGER AIR SCOOP</text>
<text x="226.2" y="131.7" transform="rotate(-90 226.2 131.7)">RIPSLINGER AIR SCOOP</text>
<text x="378.5" y="133" transform="rotate(75 378.5 133)">RIPSLINGER CANOPY A</text>
<text x="156.8" y="211.2">RIPSLINGER CANOPY B</text>
</g>
<text font-size="3.3" x="816" y="31.1">SHEET 4 OF 4</text>
<g font-size="2.1">
<text x="116.5" y="131.4" transform="rotate(-90 116.5 131.4)">FOAM BOARD</text>
<text x="119.1" y="131.5" transform="rotate(-90 119.1 131.5)">FT RACER - v.1.1</text>
<text x="230.2" y="131.4" transform="rotate(-90 230.2 131.4)">FOAM BOARD</text>
<text x="232.8" y="131.5" transform="rotate(-90 232.8 131.5)">FT RACER - v.1.1</text>
<text x="372.2" y="134.9" transform="rotate(75 372.2 134.9)">FT RACER - v.1.1</text>
<text x="374.7" y="134.4" transform="rotate(75 374.7 134.4)">FOAM BOARD</text>
<text x="157.1" y="215.2">FOAM BOARD</text>
<text x="157" y="217.8">FT RACER - v.1.1</text>
</g>
</svg>
